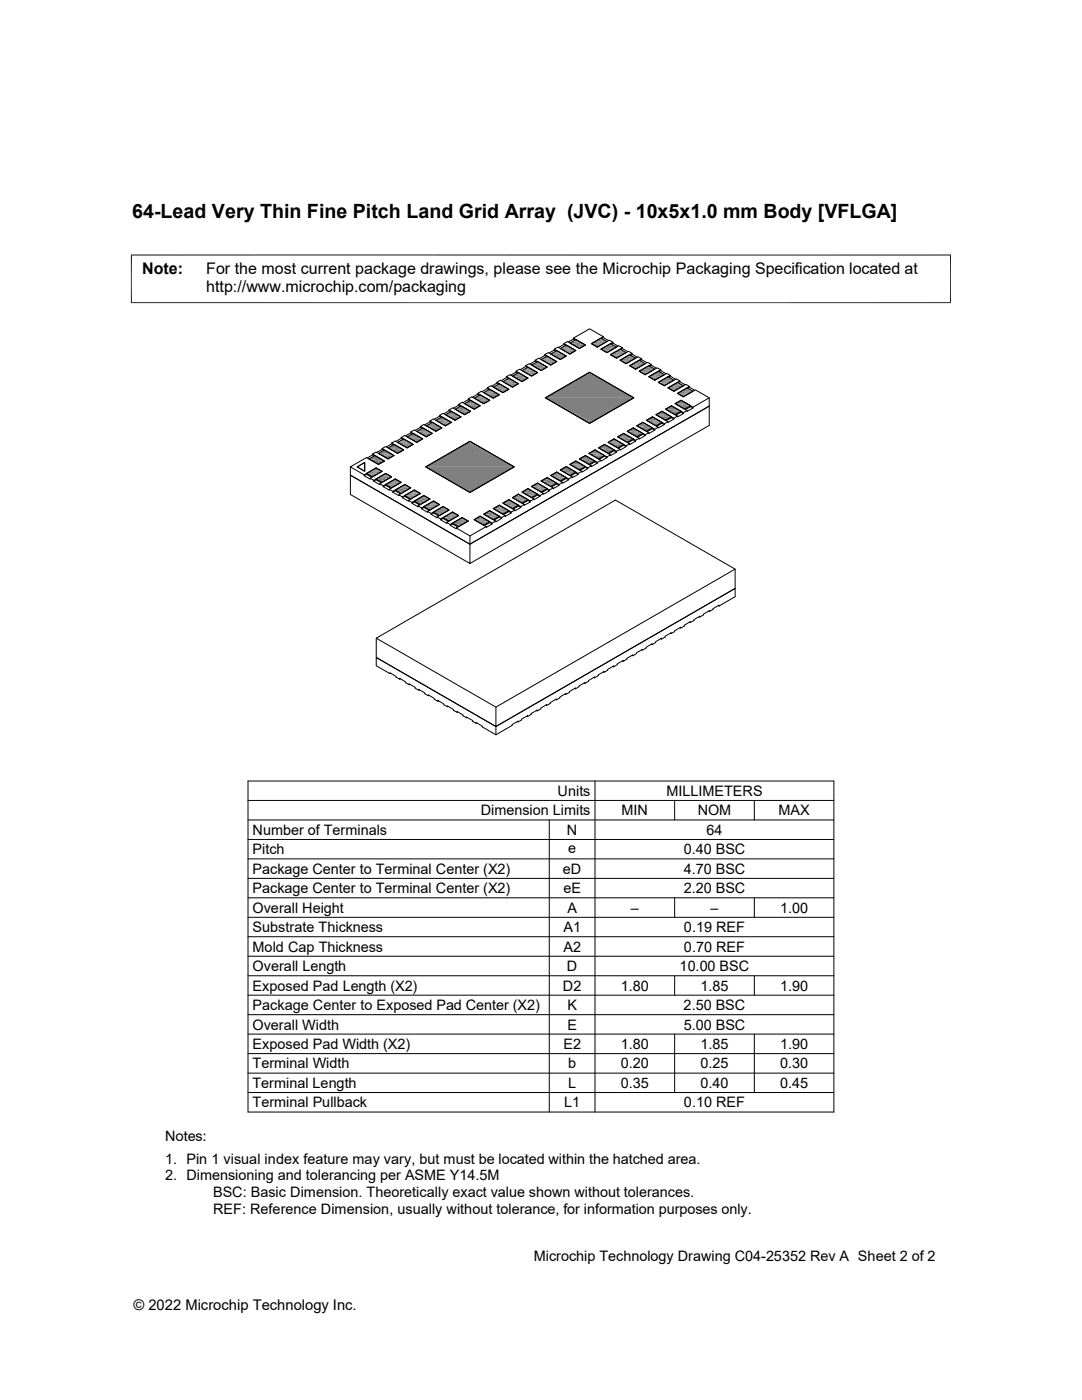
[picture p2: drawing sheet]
<svg xmlns="http://www.w3.org/2000/svg" width="216mm" height="279mm" viewBox="0 0 216 279" stroke-linecap="round" stroke-linejoin="round" font-family="sans-serif">
<g fill="#808080">
<path d="M137.5 81.2l.3-.2v.2z"/>
<path d="M136.6 81.7h.3z"/>
<path d="M136.6 81.7l.9-.5-.6 .5z"/>
<path d="M136.9 81.7l.6-.5h.3z"/>
<path d="M135.6 82.3l.3-.2v.2z"/>
<path d="M134.7 82.8h.3z"/>
<path d="M134.7 82.8l.9-.5-.6 .5z"/>
<path d="M135 82.8l.6-.5h.3z"/>
<path d="M133.7 83.4l.3-.2v.2z"/>
<path d="M132.8 83.9h.3z"/>
<path d="M132.8 83.9l.9-.5-.6 .5z"/>
<path d="M133.1 83.9l.6-.5h.3z"/>
<path d="M131.8 84.5l.3-.2v.2z"/>
<path d="M130.9 85h.3z"/>
<path d="M130.9 85l.9-.5-.6 .5z"/>
<path d="M131.2 85l.6-.5h.3z"/>
<path d="M129.9 85.6l.3-.2v.2z"/>
<path d="M129 86.1h.3z"/>
<path d="M129 86.1l.9-.5-.6 .5z"/>
<path d="M129.3 86.1l.6-.5h.3z"/>
<path d="M128 86.7l.3-.2v.2z"/>
<path d="M127.1 87.2h.3z"/>
<path d="M127.1 87.2l.9-.5-.6 .5z"/>
<path d="M127.4 87.2l.6-.5h.3z"/>
<path d="M126.1 87.8l.3-.2v.2z"/>
<path d="M125.2 88.3h.3z"/>
<path d="M125.2 88.3l.9-.5-.6 .5z"/>
<path d="M125.5 88.3l.6-.5h.3z"/>
<path d="M124.2 88.9l.2-.2v.2z"/>
<path d="M123.3 89.4h.2z"/>
<path d="M123.3 89.4l.9-.5-.7 .5z"/>
<path d="M123.5 89.4l.7-.5h.2z"/>
<path d="M122.3 90l.2-.2v.2z"/>
<path d="M121.3 90.5h.3z"/>
<path d="M121.3 90.5l1-.5-.7 .5z"/>
<path d="M121.6 90.5l.7-.5h.2z"/>
<path d="M120.3 91.1l.3-.2v.2z"/>
<path d="M119.4 91.6h.3z"/>
<path d="M119.4 91.6l.9-.5-.6 .5z"/>
<path d="M119.7 91.6l.6-.5h.3z"/>
<path d="M118.4 92.2l.3-.2v.2z"/>
<path d="M117.5 92.7h.3z"/>
<path d="M117.5 92.7l.9-.5-.6 .5z"/>
<path d="M117.8 92.7l.6-.5h.3z"/>
<path d="M116.5 93.3l.3-.2v.2z"/>
<path d="M115.6 93.8h.3z"/>
<path d="M115.6 93.8l.9-.5-.6 .5z"/>
<path d="M115.9 93.8l.6-.5h.3z"/>
<path d="M114.6 94.4l.3-.2v.2z"/>
<path d="M113.7 94.9h.3z"/>
<path d="M113.7 94.9l.9-.5-.6 .5z"/>
<path d="M114 94.9l.6-.5h.3z"/>
<path d="M112.7 95.5l.3-.2v.2z"/>
<path d="M111.8 96h.3z"/>
<path d="M111.8 96l.9-.5-.6 .5z"/>
<path d="M112.1 96l.6-.5h.3z"/>
<path d="M110.8 96.6l.3-.2v.2z"/>
<path d="M109.9 97.1h.3z"/>
<path d="M109.9 97.1l.9-.5-.6 .5z"/>
<path d="M110.2 97.1l.6-.5h.3z"/>
<path d="M108.9 97.7l.3-.2v.2z"/>
<path d="M108 98.2h.3z"/>
<path d="M108 98.2l.9-.5-.6 .5z"/>
<path d="M108.3 98.2l.6-.5h.3z"/>
<path d="M107 98.8l.3-.2v.2z"/>
<path d="M106.1 99.3h.3z"/>
<path d="M106.1 99.3l.9-.5-.6 .5z"/>
<path d="M106.4 99.3l.6-.5h.3z"/>
<path d="M105.1 99.9l.2-.2v.2z"/>
<path d="M104.2 100.4h.2z"/>
<path d="M104.2 100.4l.9-.5-.7 .5z"/>
<path d="M104.4 100.4l.7-.5h.2z"/>
<path d="M103.2 101l.2-.2v.2z"/>
<path d="M102.3 101.5h.2z"/>
<path d="M102.3 101.5l.9-.5-.7 .5z"/>
<path d="M102.5 101.5l.7-.5h.2z"/>
<path d="M101.2 102.1l.3-.2v.2z"/>
<path d="M100.4 102.6h.2z"/>
<path d="M100.4 102.6l.8-.5-.6 .5z"/>
<path d="M100.6 102.6l.6-.5h.3z"/>
<path d="M99.3 103.2l.3-.2v.2z"/>
<path d="M98.4 103.7h.3z"/>
<path d="M98.4 103.7l.9-.5-.6 .5z"/>
<path d="M98.7 103.7l.6-.5h.3z"/>
<path d="M97.4 104.3l.3-.2v.2z"/>
<path d="M96.5 104.8h.3z"/>
<path d="M96.5 104.8l.9-.5-.6 .5z"/>
<path d="M96.8 104.8l.6-.5h.3z"/>
</g>
<g fill="#c0c0c0">
<path d="M73.1 94.5l.3 .2h-.3z"/>
<path d="M74 95.2h.3z"/>
<path d="M73.1 94.7l1.2 .5h-.3z"/>
<path d="M73.1 94.7h.3l.9 .5z"/>
<path d="M75 95.6l.3 .2h-.3z"/>
<path d="M75.9 96.3h.3z"/>
<path d="M75 95.8l1.2 .5h-.3z"/>
<path d="M75 95.8h.3l.9 .5z"/>
<path d="M77 96.7l.2 .2h-.2z"/>
<path d="M77.9 97.4h.2z"/>
<path d="M77 96.9l1.1 .5h-.2z"/>
<path d="M77 96.9h.2l.9 .5z"/>
<path d="M78.9 97.8l.2 .2h-.2z"/>
<path d="M79.8 98.5h.3z"/>
<path d="M78.9 98l1.2 .5h-.3z"/>
<path d="M78.9 98h.2l1 .5z"/>
<path d="M80.8 98.9l.2 .2h-.2z"/>
<path d="M81.7 99.6h.3z"/>
<path d="M80.8 99.1l1.2 .5h-.3z"/>
<path d="M80.8 99.1h.2l1 .5z"/>
<path d="M82.7 100l.3 .2h-.3z"/>
<path d="M83.6 100.7h.3z"/>
<path d="M82.7 100.2l1.2 .5h-.3z"/>
<path d="M82.7 100.2h.3l.9 .5z"/>
<path d="M84.6 101.1l.3 .2h-.3z"/>
<path d="M85.5 101.8h.3z"/>
<path d="M84.6 101.3l1.2 .5h-.3z"/>
<path d="M84.6 101.3h.3l.9 .5z"/>
<path d="M86.5 102.2l.3 .2h-.3z"/>
<path d="M87.4 102.9h.3z"/>
<path d="M86.5 102.4l1.2 .5h-.3z"/>
<path d="M86.5 102.4h.3l.9 .5z"/>
<path d="M88.4 103.3l.3 .2h-.3z"/>
<path d="M89.3 104h.3z"/>
<path d="M88.4 103.5l1.2 .5h-.3z"/>
<path d="M88.4 103.5h.3l.9 .5z"/>
<path d="M90.3 104.4l.3 .2h-.3z"/>
<path d="M91.2 105.1h.3z"/>
<path d="M90.3 104.6l1.2 .5h-.3z"/>
<path d="M90.3 104.6h.3l.9 .5z"/>
</g>
<g fill="#808080">
<path d="M119.4 67.8l.5-.3 .5 .3z"/>
<path d="M114.2 68.2l.7-.4 .7 .4z"/>
</g>
<path d="M118.7 68h2.4" fill="none" stroke="#808080" stroke-width=".4"/>
<path d="M119.4 67.8h1l.7 .4z" fill="#808080"/>
<path d="M113.7 68.3h2.4" fill="none" stroke="#808080" stroke-width=".3"/>
<g fill="#808080">
<path d="M114.2 68.2h1.4l.5 .3z"/>
<path d="M121.3 68.9l.5-.3 .5 .3z"/>
</g>
<path d="M118 68.4h3.1" fill="none" stroke="#808080" stroke-width=".42"/>
<g fill="#808080">
<path d="M112.3 69.3l.7-.4 .7 .4z"/>
<path d="M118.5 68.9h1.4l-.7 .4z"/>
<path d="M118 68.6l1.9 .3h-1.4z"/>
</g>
<path d="M118 68.7h2.4" fill="none" stroke="#808080" stroke-width=".28"/>
<path d="M113.7 68.7h3.1" fill="none" stroke="#808080" stroke-width=".4"/>
<path d="M115.1 69.3h1l-.5 .3z" fill="#808080"/>
<path d="M120.6 69.1h2.4" fill="none" stroke="#808080" stroke-width=".42"/>
<g fill="#808080">
<path d="M121.3 68.9h1l.7 .4z"/>
<path d="M114.4 68.9l1.7 .4h-1z"/>
</g>
<path d="M114.4 69.1h2.4" fill="none" stroke="#808080" stroke-width=".42"/>
<path d="M111.8 69.4h2.4" fill="none" stroke="#808080" stroke-width=".28"/>
<g fill="#808080">
<path d="M112.3 69.3h1.4l.5 .3z"/>
<path d="M123.3 70l.4-.3 .5 .3z"/>
</g>
<path d="M119.9 69.5h3.1" fill="none" stroke="#808080" stroke-width=".4"/>
<g fill="#808080">
<path d="M110.4 70.4l.7-.4 .7 .4z"/>
<path d="M120.4 70h1.4l-.7 .4z"/>
<path d="M119.9 69.7l1.9 .3h-1.4z"/>
</g>
<path d="M119.9 69.8h2.4" fill="none" stroke="#808080" stroke-width=".28"/>
<path d="M111.8 69.8h3.1" fill="none" stroke="#808080" stroke-width=".4"/>
<path d="M113.2 70.4h1l-.5 .3z" fill="#808080"/>
<path d="M122.5 70.2h2.4" fill="none" stroke="#808080" stroke-width=".42"/>
<g fill="#808080">
<path d="M123.3 70h.9l.7 .4z"/>
<path d="M112.5 70l1.7 .4h-1z"/>
</g>
<path d="M112.5 70.2h2.4" fill="none" stroke="#808080" stroke-width=".42"/>
<path d="M109.9 70.5h2.4" fill="none" stroke="#808080" stroke-width=".28"/>
<g fill="#808080">
<path d="M110.4 70.4h1.4l.5 .3z"/>
<path d="M125.2 71.1l.4-.3 .5 .3z"/>
</g>
<path d="M121.8 70.6h3.1" fill="none" stroke="#808080" stroke-width=".4"/>
<g fill="#808080">
<path d="M108.5 71.5l.7-.4 .7 .4z"/>
<path d="M122.3 71.1h1.4l-.7 .4z"/>
<path d="M121.8 70.8l1.9 .3h-1.4z"/>
</g>
<path d="M121.8 70.9h2.4" fill="none" stroke="#808080" stroke-width=".28"/>
<path d="M109.9 70.9h3.1" fill="none" stroke="#808080" stroke-width=".4"/>
<path d="M111.3 71.5h1l-.5 .3z" fill="#808080"/>
<path d="M124.4 71.3h2.4" fill="none" stroke="#808080" stroke-width=".42"/>
<g fill="#808080">
<path d="M125.2 71.1h.9l.7 .4z"/>
<path d="M110.6 71.1l1.7 .4h-1z"/>
</g>
<path d="M110.6 71.3h2.4" fill="none" stroke="#808080" stroke-width=".42"/>
<path d="M108 71.6h2.4" fill="none" stroke="#808080" stroke-width=".28"/>
<g fill="#808080">
<path d="M108.5 71.5h1.4l.5 .3z"/>
<path d="M127.1 72.2l.5-.3 .4 .3z"/>
</g>
<path d="M123.7 71.7h3.1" fill="none" stroke="#808080" stroke-width=".4"/>
<g fill="#808080">
<path d="M106.6 72.6l.7-.4 .7 .4z"/>
<path d="M124.2 72.2h1.4l-.7 .4z"/>
<path d="M123.7 71.9l1.9 .3h-1.4z"/>
</g>
<path d="M123.7 72h2.4" fill="none" stroke="#808080" stroke-width=".28"/>
<path d="M108 72h3.1" fill="none" stroke="#808080" stroke-width=".4"/>
<path d="M109.4 72.6h1l-.5 .3z" fill="#808080"/>
<path d="M126.4 72.4h2.3" fill="none" stroke="#808080" stroke-width=".42"/>
<g fill="#808080">
<path d="M127.1 72.2h.9l.7 .4z"/>
<path d="M108.7 72.2l1.7 .4h-1z"/>
</g>
<path d="M108.7 72.4h2.4" fill="none" stroke="#808080" stroke-width=".42"/>
<path d="M106.1 72.7h2.4" fill="none" stroke="#808080" stroke-width=".28"/>
<g fill="#808080">
<path d="M106.6 72.6h1.4l.5 .3z"/>
<path d="M129 73.3l.5-.3 .4 .3z"/>
</g>
<path d="M125.6 72.8h3.1" fill="none" stroke="#808080" stroke-width=".4"/>
<g fill="#808080">
<path d="M104.6 73.7l.7-.4 .8 .4z"/>
<path d="M126.1 73.3h1.5l-.8 .4z"/>
<path d="M125.6 73l2 .3h-1.5z"/>
</g>
<path d="M125.6 73.1h2.4" fill="none" stroke="#808080" stroke-width=".28"/>
<path d="M106.1 73.1h3.1" fill="none" stroke="#808080" stroke-width=".4"/>
<path d="M107.5 73.7h1l-.5 .3z" fill="#808080"/>
<path d="M128.3 73.5h2.4" fill="none" stroke="#808080" stroke-width=".42"/>
<g fill="#808080">
<path d="M129 73.3h.9l.8 .4z"/>
<path d="M106.8 73.3l1.7 .4h-1z"/>
</g>
<path d="M106.8 73.5h2.4" fill="none" stroke="#808080" stroke-width=".42"/>
<path d="M104.2 73.8h2.4" fill="none" stroke="#808080" stroke-width=".28"/>
<g fill="#808080">
<path d="M104.6 73.7h1.5l.5 .3z"/>
<path d="M131 74.3l.4-.2 .3 .2z"/>
</g>
<path d="M127.6 73.9h3.1" fill="none" stroke="#808080" stroke-width=".4"/>
<g fill="#808080">
<path d="M117.5 74.4h.3z"/>
<path d="M102.7 74.8l.7-.4 .8 .4z"/>
<path d="M128 74.4h1.5l-.8 .4z"/>
<path d="M127.6 74.1l1.9 .3h-1.5z"/>
</g>
<path d="M127.6 74.2h2.3" fill="none" stroke="#808080" stroke-width=".28"/>
<path d="M104.2 74.2h3.1" fill="none" stroke="#808080" stroke-width=".4"/>
<g fill="#808080">
<path d="M105.6 74.8h1l-.5 .3z"/>
<path d="M130.2 74.8l.8-.5 1.6 .5z"/>
<path d="M131 74.3h.7l.9 .5z"/>
<path d="M104.9 74.4l1.7 .4h-1z"/>
</g>
<path d="M104.9 74.6h2.4" fill="none" stroke="#808080" stroke-width=".42"/>
<path d="M102.3 74.9h2.3" fill="none" stroke="#808080" stroke-width=".28"/>
<g fill="#808080">
<path d="M102.7 74.8h1.5l.4 .3z"/>
<path d="M132.8 75.5l.5-.3 .5 .3z"/>
</g>
<path d="M129.5 75h3.1" fill="none" stroke="#808080" stroke-width=".4"/>
<g fill="#808080">
<path d="M100.8 75.9l.7-.4 .8 .4z"/>
<path d="M129.9 75.5h1.5l-.7 .4z"/>
<path d="M129.5 75.2l1.9 .3h-1.5z"/>
</g>
<path d="M129.5 75.3h2.3" fill="none" stroke="#808080" stroke-width=".28"/>
<path d="M102.3 75.3h3" fill="none" stroke="#808080" stroke-width=".4"/>
<path d="M103.7 75.9h.9l-.4 .3z" fill="#808080"/>
<path d="M132.1 75.7h2.4" fill="none" stroke="#808080" stroke-width=".42"/>
<g fill="#808080">
<path d="M132.8 75.5h1l.7 .4z"/>
<path d="M103 75.5l1.6 .4h-.9z"/>
</g>
<path d="M103 75.7h2.3" fill="none" stroke="#808080" stroke-width=".42"/>
<path d="M100.4 76h2.3" fill="none" stroke="#808080" stroke-width=".28"/>
<g fill="#808080">
<path d="M100.8 75.9h1.5l.4 .3z"/>
<path d="M134.7 76.6l.5-.3 .5 .3z"/>
</g>
<path d="M131.4 76.1h3.1" fill="none" stroke="#808080" stroke-width=".42"/>
<g fill="#808080">
<path d="M98.9 77l.7-.4 .8 .4z"/>
<path d="M131.8 76.6h1.5l-.7 .4z"/>
<path d="M131.4 76.3l1.9 .3h-1.5z"/>
</g>
<path d="M131.4 76.4h2.4" fill="none" stroke="#808080" stroke-width=".28"/>
<path d="M100.4 76.4h3" fill="none" stroke="#808080" stroke-width=".42"/>
<path d="M101.8 77h.9l-.4 .3z" fill="#808080"/>
<path d="M134 76.8h2.4" fill="none" stroke="#808080" stroke-width=".4"/>
<g fill="#808080">
<path d="M134.7 76.6h1l.7 .4z"/>
<path d="M101 76.6l1.7 .4h-.9z"/>
</g>
<path d="M101 76.8h2.4" fill="none" stroke="#808080" stroke-width=".4"/>
<path d="M98.4 77.1h2.4" fill="none" stroke="#808080" stroke-width=".28"/>
<g fill="#808080">
<path d="M98.9 77h1.5l.4 .3z"/>
<path d="M136.6 77.7l.5-.3 .5 .3z"/>
</g>
<path d="M133.3 77.2h3.1" fill="none" stroke="#808080" stroke-width=".42"/>
<g fill="#808080">
<path d="M97 78.1l.7-.4 .7 .4z"/>
<path d="M133.8 77.7h1.4l-.7 .4z"/>
<path d="M133.3 77.4l1.9 .3h-1.4z"/>
</g>
<path d="M133.3 77.5h2.4" fill="none" stroke="#808080" stroke-width=".28"/>
<path d="M98.4 77.5h3.1" fill="none" stroke="#808080" stroke-width=".42"/>
<path d="M99.9 78.1h.9l-.4 .3z" fill="#808080"/>
<path d="M135.9 77.9h2.4" fill="none" stroke="#808080" stroke-width=".4"/>
<g fill="#808080">
<path d="M136.6 77.7h1l.7 .4z"/>
<path d="M99.1 77.7l1.7 .4h-.9z"/>
</g>
<path d="M99.1 77.9h2.4" fill="none" stroke="#808080" stroke-width=".4"/>
<path d="M96.5 78.2h2.4" fill="none" stroke="#808080" stroke-width=".28"/>
<path d="M97 78.1h1.4l.5 .3z" fill="#808080"/>
<path d="M135.2 78.3h3.1" fill="none" stroke="#808080" stroke-width=".42"/>
<g fill="#808080">
<path d="M95.1 79.2l.7-.4 .7 .4z"/>
<path d="M135.7 78.8h1.4l-.7 .4z"/>
<path d="M135.2 78.5l1.9 .3h-1.4z"/>
</g>
<path d="M135.2 78.6h2.4" fill="none" stroke="#808080" stroke-width=".28"/>
<path d="M96.5 78.6h3.1" fill="none" stroke="#808080" stroke-width=".42"/>
<g fill="#808080">
<path d="M98.3 79.4h.3z"/>
<path d="M108.8 79.4l8.7-5 9 5z"/>
<path d="M117.5 74.4h.3l8.7 5z"/>
<path d="M97.2 78.8l1.4 .6z"/>
<path d="M97.2 78.8h2.4l-1 .6z"/>
</g>
<path d="M94.6 79.3h2.4" fill="none" stroke="#808080" stroke-width=".28"/>
<g fill="#808080">
<path d="M95.1 79.2h1.4l.5 .3z"/>
<path d="M92.7 80.6l1.2-.7 1.2 .7z"/>
<path d="M95.3 79.9h2.4l-1.2 .7z"/>
<path d="M134.7 80.6l1.2-.7 1.2 .7z"/>
</g>
<path d="M94.6 79.7h3.1" fill="none" stroke="#808080" stroke-width=".42"/>
<g fill="#808080">
<path d="M90.8 81.7l1.2-.7 1.2 .7z"/>
<path d="M93.4 81h2.4l-1.2 .7z"/>
<path d="M132.8 81.7l1.2-.7 1.2 .7z"/>
<path d="M135.4 81h2.4l-1.2 .7z"/>
</g>
<path d="M92.7 80.8h3.1M134.7 80.8h3.1" fill="none" stroke="#808080" stroke-width=".42"/>
<g fill="#808080">
<path d="M88.9 82.8l1.2-.7 1.2 .7z"/>
<path d="M91.5 82.1h2.4l-1.2 .7z"/>
<path d="M130.9 82.8l1.2-.7 1.2 .7z"/>
<path d="M133.5 82.1h2.4l-1.2 .7z"/>
</g>
<path d="M90.8 81.9h3.1M132.8 81.9h3.1" fill="none" stroke="#808080" stroke-width=".42"/>
<g fill="#808080">
<path d="M87 83.9l1.2-.7 1.2 .7z"/>
<path d="M89.6 83.2h2.4l-1.2 .7z"/>
<path d="M129 83.9l1.2-.7 1.2 .7z"/>
<path d="M131.6 83.2h2.4l-1.2 .7z"/>
</g>
<path d="M88.9 83h3.1M130.9 83h3.1" fill="none" stroke="#808080" stroke-width=".42"/>
<g fill="#808080">
<path d="M85.9 84.5l.4-.2 .3 .2z"/>
<path d="M117.3 84.3h.7l-.4 .2z"/>
<path d="M127.9 84.5l.4-.2 .3 .2z"/>
</g>
<path d="M129 84.1h3.1" fill="none" stroke="#808080" stroke-width=".4"/>
<g fill="#808080">
<path d="M108.8 79.4l9.2 4.9h-.7z"/>
<path d="M108.8 79.4h17.7l-8.5 4.9z"/>
</g>
<path d="M87 84.1h3.1" fill="none" stroke="#808080" stroke-width=".4"/>
<g fill="#808080">
<path d="M88.1 84.5h1.6l-.8 .5z"/>
<path d="M130 84.5h1.7l-.8 .5z"/>
</g>
<path d="M87.7 84.4h2.4M129.7 84.4h2.4" fill="none" stroke="#808080" stroke-width=".21"/>
<g fill="#808080">
<path d="M127.1 85l.8-.5 1.6 .5z"/>
<path d="M127.9 84.5h.7l.9 .5z"/>
<path d="M85.1 85l.8-.5 1.6 .5z"/>
<path d="M85.9 84.5h.7l.9 .5z"/>
<path d="M83.2 86.1l1.1-.7 1.2 .7z"/>
<path d="M85.8 85.4h2.4l-1.2 .7z"/>
<path d="M125.2 86.1l1.2-.7 1.2 .7z"/>
<path d="M127.8 85.4h2.4l-1.2 .7z"/>
</g>
<path d="M85.1 85.2h3.1M127.1 85.2h3.1" fill="none" stroke="#808080" stroke-width=".4"/>
<g fill="#808080">
<path d="M81.2 87.2l1.2-.7 1.2 .7z"/>
<path d="M83.9 86.5h2.4l-1.2 .7z"/>
<path d="M123.3 87.2l1.1-.7 1.2 .7z"/>
<path d="M125.9 86.5h2.4l-1.2 .7z"/>
</g>
<path d="M83.2 86.3h3.1M125.2 86.3h3.1" fill="none" stroke="#808080" stroke-width=".4"/>
<g fill="#808080">
<path d="M79.7 88.1l.8-.5 .9 .5z"/>
<path d="M121.7 88.1l.8-.5 .9 .5z"/>
</g>
<path d="M81.2 87.4h3.1M123.3 87.4h3.1" fill="none" stroke="#808080" stroke-width=".4"/>
<g fill="#808080">
<path d="M82.8 88.1h.7l-.3 .2z"/>
<path d="M93.4 88.3l.4-.2 .3 .2z"/>
<path d="M124.8 88.1h.7l-.3 .2z"/>
<path d="M124 87.6l1.5 .5h-.7z"/>
<path d="M124 87.6h2.4l-.9 .5z"/>
<path d="M82 87.6l1.5 .5h-.7z"/>
<path d="M82 87.6h2.3l-.8 .5z"/>
</g>
<path d="M79.3 88.2h2.4M121.3 88.2h2.4" fill="none" stroke="#808080" stroke-width=".21"/>
<g fill="#808080">
<path d="M77.4 89.4l1.2-.7 1.2 .7z"/>
<path d="M80.1 88.7h2.3l-1.2 .7z"/>
<path d="M119.4 89.4l1.2-.7 1.2 .7z"/>
<path d="M122.1 88.7h2.3l-1.1 .7z"/>
</g>
<path d="M79.3 88.5h3.1M121.3 88.5h3.1" fill="none" stroke="#808080" stroke-width=".4"/>
<g fill="#808080">
<path d="M75.5 90.5l1.2-.7 1.2 .7z"/>
<path d="M78.1 89.8h2.4l-1.2 .7z"/>
<path d="M117.5 90.5l1.2-.7 1.2 .7z"/>
<path d="M120.1 89.8h2.4l-1.2 .7z"/>
</g>
<path d="M77.4 89.6h3.1M119.4 89.6h3.1" fill="none" stroke="#808080" stroke-width=".4"/>
<g fill="#808080">
<path d="M73.6 91.6l1.2-.7 1.2 .7z"/>
<path d="M76.2 90.9h2.4l-1.2 .7z"/>
<path d="M115.6 91.6l1.2-.7 1.2 .7z"/>
<path d="M118.2 90.9h2.4l-1.2 .7z"/>
</g>
<path d="M75.5 90.7h3.1M117.5 90.7h3.1" fill="none" stroke="#808080" stroke-width=".42"/>
<g fill="#808080">
<path d="M74.3 92h2.4l-1.2 .7z"/>
<path d="M113.7 92.7l1.2-.7 1.2 .7z"/>
<path d="M116.3 92h2.4l-1.2 .7z"/>
</g>
<path d="M73.6 91.8h3.1M115.6 91.8h3.1" fill="none" stroke="#808080" stroke-width=".42"/>
<path d="M112.9 93.2h.2z" fill="#808080"/>
<path d="M113.7 92.9h3.1" fill="none" stroke="#808080" stroke-width=".42"/>
<g fill="#808080">
<path d="M84.9 93.2l8.5-4.9 9.2 4.9z"/>
<path d="M93.4 88.3h.7l8.5 4.9z"/>
<path d="M74.3 93.8l.7-.4 .8 .4z"/>
<path d="M114.9 93.4h1.4l-.7 .4z"/>
<path d="M114.4 93.1l1.9 .3h-1.4z"/>
</g>
<path d="M114.4 93.2h2.4" fill="none" stroke="#808080" stroke-width=".28"/>
<g fill="#808080">
<path d="M111.8 93.8l1.1-.6 1.3 .6z"/>
<path d="M112.9 93.2l1.3 .6z"/>
</g>
<path d="M73.9 93.9h2.3" fill="none" stroke="#808080" stroke-width=".28"/>
<g fill="#808080">
<path d="M74.3 93.8h1.5l.4 .3z"/>
<path d="M110.6 94.5l.5-.3 .4 .3z"/>
</g>
<path d="M111.8 94h3.1" fill="none" stroke="#808080" stroke-width=".42"/>
<g fill="#808080">
<path d="M76.2 94.9l.8-.4 .7 .4z"/>
<path d="M113 94.5h1.4l-.7 .4z"/>
<path d="M112.5 94.2l1.9 .3h-1.4z"/>
</g>
<path d="M112.5 94.4h2.4" fill="none" stroke="#808080" stroke-width=".28"/>
<path d="M73.1 94.3h3.1" fill="none" stroke="#808080" stroke-width=".42"/>
<path d="M73.9 94.9h.9l-.5 .3z" fill="#808080"/>
<path d="M109.9 94.7h2.4" fill="none" stroke="#808080" stroke-width=".4"/>
<g fill="#808080">
<path d="M110.6 94.5h.9l.8 .4z"/>
<path d="M73.1 94.5l1.7 .4h-.9z"/>
</g>
<path d="M73.1 94.7h2.4" fill="none" stroke="#808080" stroke-width=".4"/>
<path d="M75.8 95h2.3" fill="none" stroke="#808080" stroke-width=".28"/>
<g fill="#808080">
<path d="M76.2 94.9h1.5l.4 .3z"/>
<path d="M108.7 95.6l.5-.3 .4 .3z"/>
</g>
<path d="M109.9 95.1h3.1" fill="none" stroke="#808080" stroke-width=".42"/>
<g fill="#808080">
<path d="M78.1 96l.8-.4 .7 .4z"/>
<path d="M111.1 95.6h1.4l-.7 .4z"/>
<path d="M110.6 95.3l1.9 .3h-1.4z"/>
</g>
<path d="M110.6 95.5h2.4" fill="none" stroke="#808080" stroke-width=".28"/>
<path d="M75 95.4h3.1" fill="none" stroke="#808080" stroke-width=".42"/>
<path d="M75.8 96h.9l-.5 .3z" fill="#808080"/>
<path d="M108 95.8h2.4" fill="none" stroke="#808080" stroke-width=".4"/>
<g fill="#808080">
<path d="M108.7 95.6h.9l.8 .4z"/>
<path d="M75 95.6l1.7 .4h-.9z"/>
</g>
<path d="M75 95.8h2.4" fill="none" stroke="#808080" stroke-width=".4"/>
<path d="M77.7 96.1h2.4" fill="none" stroke="#808080" stroke-width=".28"/>
<g fill="#808080">
<path d="M78.1 96h1.5l.5 .3z"/>
<path d="M106.8 96.7l.5-.3 .4 .3z"/>
</g>
<path d="M108 96.2h3.1" fill="none" stroke="#808080" stroke-width=".42"/>
<g fill="#808080">
<path d="M80.1 97.1l.7-.4 .7 .4z"/>
<path d="M109.2 96.7h1.4l-.7 .4z"/>
<path d="M108.7 96.4l1.9 .3h-1.4z"/>
</g>
<path d="M108.7 96.6h2.4" fill="none" stroke="#808080" stroke-width=".28"/>
<path d="M77 96.5h3.1" fill="none" stroke="#808080" stroke-width=".42"/>
<path d="M77.7 97.1h.9l-.5 .3z" fill="#808080"/>
<path d="M106.1 96.9h2.4" fill="none" stroke="#808080" stroke-width=".4"/>
<g fill="#808080">
<path d="M106.8 96.7h.9l.8 .4z"/>
<path d="M77 96.7l1.6 .4h-.9z"/>
</g>
<path d="M77 96.9h2.3" fill="none" stroke="#808080" stroke-width=".4"/>
<path d="M79.6 97.2h2.4" fill="none" stroke="#808080" stroke-width=".28"/>
<g fill="#808080">
<path d="M80.1 97.1h1.4l.5 .3z"/>
<path d="M104.9 97.8l.4-.3 .5 .3z"/>
</g>
<path d="M106.1 97.3h3.1" fill="none" stroke="#808080" stroke-width=".42"/>
<g fill="#808080">
<path d="M82 98.2l.7-.4 .7 .4z"/>
<path d="M107.3 97.8h1.4l-.7 .4z"/>
<path d="M106.8 97.5l1.9 .3h-1.4z"/>
</g>
<path d="M106.8 97.7h2.4" fill="none" stroke="#808080" stroke-width=".28"/>
<path d="M78.9 97.6h3.1" fill="none" stroke="#808080" stroke-width=".42"/>
<path d="M93.7 98.2h.2z" fill="#808080"/>
<path d="M104.2 98h2.4" fill="none" stroke="#808080" stroke-width=".42"/>
<g fill="#808080">
<path d="M104.9 97.8h.9l.8 .4z"/>
<path d="M84.9 93.2l9 5h-.2z"/>
<path d="M84.9 93.2h17.7l-8.7 5z"/>
<path d="M79.7 98.3h.7l-.3 .2z"/>
<path d="M78.9 97.8l1.5 .5h-.7z"/>
<path d="M78.9 97.8h2.3l-.8 .5z"/>
</g>
<path d="M81.5 98.4h2.4" fill="none" stroke="#808080" stroke-width=".28"/>
<g fill="#808080">
<path d="M82 98.2h1.4l.5 .3z"/>
<path d="M103 98.9l.4-.3 .5 .3z"/>
</g>
<path d="M104.2 98.4h3.1" fill="none" stroke="#808080" stroke-width=".4"/>
<g fill="#808080">
<path d="M83.9 99.3l.7-.4 .7 .4z"/>
<path d="M105.3 98.9h1.5l-.7 .4z"/>
<path d="M104.9 98.6l1.9 .3h-1.5z"/>
</g>
<path d="M104.9 98.8h2.4" fill="none" stroke="#808080" stroke-width=".28"/>
<path d="M80.8 98.7h3.1" fill="none" stroke="#808080" stroke-width=".4"/>
<path d="M81.5 99.3h.9l-.4 .3z" fill="#808080"/>
<path d="M102.3 99.1h2.3" fill="none" stroke="#808080" stroke-width=".42"/>
<g fill="#808080">
<path d="M103 98.9h.9l.7 .4z"/>
<path d="M80.8 98.9l1.6 .4h-.9z"/>
</g>
<path d="M80.8 99.1h2.4" fill="none" stroke="#808080" stroke-width=".42"/>
<path d="M83.4 99.5h2.4" fill="none" stroke="#808080" stroke-width=".28"/>
<g fill="#808080">
<path d="M83.9 99.3h1.4l.5 .3z"/>
<path d="M101 100l.5-.3 .5 .3z"/>
</g>
<path d="M102.3 99.5h3" fill="none" stroke="#808080" stroke-width=".4"/>
<g fill="#808080">
<path d="M85.8 100.4l.7-.4 .7 .4z"/>
<path d="M103.4 100h1.5l-.7 .4z"/>
<path d="M103 99.7l1.9 .3h-1.5z"/>
</g>
<path d="M103 99.9h2.3" fill="none" stroke="#808080" stroke-width=".28"/>
<path d="M82.7 99.8h3.1" fill="none" stroke="#808080" stroke-width=".4"/>
<path d="M83.4 100.4h.9l-.4 .3z" fill="#808080"/>
<path d="M100.4 100.2h2.3" fill="none" stroke="#808080" stroke-width=".42"/>
<g fill="#808080">
<path d="M101 100h1l.7 .4z"/>
<path d="M82.7 100l1.6 .4h-.9z"/>
</g>
<path d="M82.7 100.2h2.4" fill="none" stroke="#808080" stroke-width=".42"/>
<path d="M85.3 100.6h2.4" fill="none" stroke="#808080" stroke-width=".28"/>
<g fill="#808080">
<path d="M85.8 100.4h1.4l.5 .3z"/>
<path d="M99.1 101.1l.5-.3 .5 .3z"/>
</g>
<path d="M100.4 100.6h3" fill="none" stroke="#808080" stroke-width=".4"/>
<g fill="#808080">
<path d="M87.7 101.5l.7-.4 .7 .4z"/>
<path d="M101.5 101.1h1.5l-.7 .4z"/>
<path d="M101 100.8l2 .3h-1.5z"/>
</g>
<path d="M101 101h2.4" fill="none" stroke="#808080" stroke-width=".28"/>
<path d="M84.6 100.9h3.1" fill="none" stroke="#808080" stroke-width=".4"/>
<path d="M85.3 101.5h1l-.5 .3z" fill="#808080"/>
<path d="M98.4 101.3h2.4" fill="none" stroke="#808080" stroke-width=".42"/>
<g fill="#808080">
<path d="M99.1 101.1h1l.7 .4z"/>
<path d="M84.6 101.1l1.7 .4h-1z"/>
</g>
<path d="M84.6 101.3h2.4" fill="none" stroke="#808080" stroke-width=".42"/>
<path d="M87.2 101.7h2.4" fill="none" stroke="#808080" stroke-width=".28"/>
<g fill="#808080">
<path d="M87.7 101.5h1.4l.5 .3z"/>
<path d="M97.2 102.2l.5-.3 .5 .3z"/>
</g>
<path d="M98.4 101.7h3.1" fill="none" stroke="#808080" stroke-width=".4"/>
<g fill="#808080">
<path d="M89.6 102.6l.7-.4 .7 .4z"/>
<path d="M99.6 102.2h1.4l-.6 .4z"/>
<path d="M99.1 101.9l1.9 .3h-1.4z"/>
</g>
<path d="M99.1 102.1h2.4" fill="none" stroke="#808080" stroke-width=".28"/>
<path d="M86.5 102h3.1" fill="none" stroke="#808080" stroke-width=".4"/>
<path d="M87.2 102.6h1l-.5 .3z" fill="#808080"/>
<path d="M96.5 102.4h2.4" fill="none" stroke="#808080" stroke-width=".42"/>
<g fill="#808080">
<path d="M97.2 102.2h1l.7 .4z"/>
<path d="M86.5 102.2l1.7 .4h-1z"/>
</g>
<path d="M86.5 102.4h2.4" fill="none" stroke="#808080" stroke-width=".42"/>
<path d="M89.1 102.8h2.4" fill="none" stroke="#808080" stroke-width=".28"/>
<g fill="#808080">
<path d="M89.6 102.6h1.4l.5 .3z"/>
<path d="M95.3 103.3l.5-.3 .5 .3z"/>
</g>
<path d="M96.5 102.8h3.1" fill="none" stroke="#808080" stroke-width=".4"/>
<g fill="#808080">
<path d="M91.5 103.7l.7-.4 .7 .4z"/>
<path d="M97.7 103.3h1.4l-.7 .4z"/>
<path d="M97.2 103l1.9 .3h-1.4z"/>
</g>
<path d="M97.2 103.2h2.4" fill="none" stroke="#808080" stroke-width=".28"/>
<path d="M88.4 103.1h3.1" fill="none" stroke="#808080" stroke-width=".4"/>
<path d="M89.1 103.7h1l-.5 .3z" fill="#808080"/>
<path d="M94.6 103.5h2.4" fill="none" stroke="#808080" stroke-width=".42"/>
<g fill="#808080">
<path d="M95.3 103.3h1l.7 .4z"/>
<path d="M88.4 103.3l1.7 .4h-1z"/>
</g>
<path d="M88.4 103.5h2.4" fill="none" stroke="#808080" stroke-width=".42"/>
<path d="M91 103.9h2.4" fill="none" stroke="#808080" stroke-width=".28"/>
<path d="M91.5 103.7h1.4l.5 .3z" fill="#808080"/>
<path d="M94.6 103.9h3.1" fill="none" stroke="#808080" stroke-width=".4"/>
<g fill="#808080">
<path d="M95.8 104.4h1.4l-.7 .4z"/>
<path d="M95.3 104.1l1.9 .3h-1.4z"/>
</g>
<path d="M95.3 104.3h2.4" fill="none" stroke="#808080" stroke-width=".28"/>
<path d="M90.3 104.2h3.1" fill="none" stroke="#808080" stroke-width=".4"/>
<g fill="#808080">
<path d="M91 104.8h1l-.5 .3z"/>
<path d="M90.3 104.4l1.7 .4h-1z"/>
</g>
<path d="M90.3 104.6h2.4" fill="none" stroke="#808080" stroke-width=".42"/>
<g fill="none" stroke="#000" stroke-width=".2">
<path d="M26.1 50.9h163.7M26.2 50.8v9.7M189.7 50.8v9.7M26.1 60.4h163.7M93.4 79.6v.2M93.7 80l-.3-.2-1 .6M94.6 79.5l1.2-.7 1.9 1.1-1.2 .7zM95.3 78.5v.2M95.7 78.9l-.4-.2-1 .6M96.5 78.4l1.2-.7 1.9 1.1-1.2 .7zM97.2 77.4v.2M97.6 77.8l-.4-.2-1 .6"/>
<path d="M98.4 77.3l1.2-.7 1.9 1.1-1.1 .7zM99.1 76.3v.2M99.5 76.6l-.4-.1-1 .6M100.4 76.2l1.1-.7 1.9 1.1-1.1 .7zM101 75.2v.2M101.4 75.5l-.4-.1-1 .6M102.3 75.1l1.1-.7 1.9 1.1-1.1 .7zM103 74.1v.2M103.3 74.4l-.3-.1-1.1 .6M104.2 74l1.1-.7 2 1.1-1.2 .7zM104.9 73v.2M105.2 73.3l-.3-.1-1.1 .6"/>
<path d="M106.1 72.9l1.2-.7 1.9 1.1-1.2 .7zM106.8 71.9v.2M107.1 72.2l-.3-.1-1.1 .6M108 71.8l1.2-.7 1.9 1.1-1.2 .7zM108.7 70.8v.2M108.8 79.4l8.8-5.1 8.9 5.1-8.9 5.1zM109 71.1l-.3-.1-1 .6M109.9 70.7l1.2-.7 1.9 1.1-1.2 .7zM110.6 69.7v.2M110.9 70l-.3-.1-1 .6M111.8 69.6l1.2-.7 1.9 1.1-1.2 .7zM112.5 68.6v.1"/>
<path d="M112.8 68.9l-.3-.2-1 .6M113.7 68.5l1.2-.7 1.9 1.1-1.2 .7zM114.4 67.5v.1M114.8 67.8l-.4-.2-1 .6M118 68.6l1.9-1.1 1.2 .7-1.9 1.1zM119.2 69.3l2.4-1.4 .7 .4-2.4 1.4 1.2 .7M119.2 69.3l-1.2-.7 2.4-1.4-2.8-1.6-3.2 1.9 2.4 1.4-1.2 .7-2.4-1.4-.7 .4 2.4 1.4-1.2 .7-2.4-1.4-.7 .4 2.4 1.4-1.2 .7-2.4-1.4-.7 .4 2.4 1.4-1.2 .7-2.4-1.4-.7 .4 2.4 1.4-1.2 .7-2.4-1.4-.7 .4 2.4 1.4-1.2 .7-2.4-1.4-.7 .4 2.3 1.4-1.1 .7-2.4-1.4-.8 .4 2.4 1.4-1.1 .7-2.4-1.4-.8 .4 2.4 1.4-1.1 .7-2.4-1.4-.8 .4 2.4 1.4-1.2 .7-2.3-1.4-.8 .4 2.4 1.4-1.2 .7-2.4-1.4-.7 .4 2.4 1.4-1.2 .7-2.4-1.4-.7 .4 2.4 1.4-1.2 .7-2.4-1.4-.7 .4 2.4 1.4-1.2 .7-2.4-1.4-.7 .4 2.4 1.4-1.2 .7-2.4-1.4-.7 .4 2.4 1.4-1.2 .7-2.4-1.4-.7 .4 2.4 1.4-1.2 .7-2.4-1.4-.7 .4 2.3 1.4-1.1 .7-2.4-1.4-.7 .4 2.3 1.4-1.2 .7-2.3-1.4-.8 .4 2.4 1.4-1.2 .7-2.3-1.4-.8 .4 2.4 1.4-1.2 .7-2.4-1.4-.7 .4 2.4 1.4-1.2 .7-2.4-1.4-3.2 1.9 2.8 1.6 2.3-1.4M119.9 69.7l1.9-1.1 1.2 .7-1.9 1.1zM120.1 67.6l.3-.2 1 .6M120.4 67.2v.2M121.1 70.4l2.4-1.4 .7 .4-2.4 1.4 1.2 .7M121.8 70.8l1.9-1.1 1.2 .7-1.9 1.1z"/>
<path d="M122 68.7l.3-.2 1 .6M122.3 68.3v.2M123 71.5l2.4-1.4 .7 .4-2.4 1.4 1.2 .7M123.7 71.9l1.9-1.1 1.2 .7-1.9 1.1zM123.9 69.8l.3-.2 1.1 .6M124.2 69.4v.2M124.9 72.6l2.4-1.4 .7 .4-2.4 1.4 1.2 .7M125.6 73l2-1.1 1.1 .7-1.9 1.1zM125.8 70.9l.3-.2 1.1 .6M126.1 70.5v.2M126.8 73.7l2.4-1.4 .7 .4-2.3 1.4 1.1 .7M127.6 74.1l1.9-1.1 1.2 .7-2 1.1z"/>
<path d="M127.7 72l.3-.2 1.1 .6M128 71.6v.2M128.7 74.8l2.4-1.4 .7 .4-2.3 1.4 1.2 .7M129.5 75.2l1.9-1.1 1.2 .7-1.9 1.1zM129.6 73.1l.3-.2 1.1 .6M129.9 72.7v.2M130.7 75.9l2.3-1.4 .8 .4-2.4 1.4 1.2 .7M131.4 76.3l1.9-1.1 1.2 .7-1.9 1.1zM131.5 74.2l.3-.2 1.1 .6M131.8 73.8v.2M132.6 77l2.3-1.4 .8 .4-2.4 1.4 1.2 .7M133.3 77.4l1.9-1.1 1.2 .7-1.9 1.1z"/>
<path d="M133.4 75.3l.4-.2 1 .6M133.8 74.9v.2M134.5 78.1l2.4-1.4 .7 .4-2.4 1.4 1.2 .7M135.2 78.5l1.9-1.1 1.2 .7-1.9 1.1zM135.3 76.4l.4-.2 1 .6M135.7 76v.2M135.9 79.9l1.9 1.1v.2M135.9 79.9l-1.2 .7 1.9 1.1 1.2-.7M135.9 79.9l-1.2 .7 2.4 1.3-.7 .5-2.4-1.4M136.4 79.2l2.4-1.4 2.7 1.6-3.2 1.9-2.4-1.4M137.2 77.5l.4-.2 1 .6M137.6 77.1v.2"/>
<path d="M141.5 79.4v5.5l-47.7 27.6M69.9 93.2v1.6l23.9 13.8-23.9-13.8v3.9l23.9 13.8v-3.9l47.7-27.6-47.7 27.6v-1.6M71.3 93.2l1.5-.9v1.7zM72.7 94.9l1.2 .7v-.2M73.1 94.7l-.4 .2v-.1M73.1 94.7l1.1 .6M73.6 91.6l1.2-.7 1.9 1.1-1.2 .7zM74.3 90.6v.2M74.6 96l1.2 .7v-.2M74.7 91l-.4-.2-1 .6M75 95.8l-.4 .2v-.1M75 93.4l-1.9 1.1v.2"/>
<path d="M75 93.4l1.2 .7-1.9 1.1-1.2-.7M75 95.8l1.1 .6M75 93.4l1.2 .7-2.3 1.3 .7 .5 2.4-1.4M75.5 90.5l1.2-.7 1.9 1.1-1.2 .7zM76.2 89.5v.2M76.5 97.1l1.2 .7v-.2M76.6 89.9l-.4-.2-1 .6M77 96.9l-.5 .2v-.1M77 96.9l1 .6M77 94.5l-2 1.1v.2M77 94.5l1.1 .7-1.9 1.1-1.2-.7M77 94.5l1.1 .7-2.3 1.3 .7 .5 2.4-1.4"/>
<path d="M77.4 89.4l1.2-.7 1.9 1.1-1.2 .7zM78.1 88.4v.2M78.4 98.2l1.2 .7v-.1M78.5 88.8l-.4-.2-1 .6M78.9 98l-.5 .2v-.1M78.9 95.6l-1.9 1.1v.2M78.9 95.6l1.2 .7-2 1.1-1.1-.7M78.9 98l1 .6M78.9 95.6l1.2 .7-2.4 1.3 .7 .5 2.4-1.4M79.3 88.3l1.2-.7 1.9 1.1-1.2 .7zM80.1 87.3v.2M80.3 99.3l1.2 .7v-.1"/>
<path d="M80.4 87.7l-.3-.2-1.1 .6M80.8 99.1l-.5 .2v-.1M80.8 99.1l1 .6M80.8 96.7l-1.9 1.1v.2M80.8 96.7l1.2 .7-1.9 1.1-1.2-.7M80.8 96.7l1.2 .7-2.4 1.4 .7 .4 2.4-1.4M81.2 87.2l1.2-.7 1.9 1.1-1.1 .7zM82 86.2v.2M82.3 86.6l-.3-.2-1.1 .6M82.7 97.8l-1.9 1.1v.2M82.7 97.8l1.2 .7-1.9 1.1-1.2-.7M82.7 97.8l1.2 .7-2.4 1.4 .7 .4 2.4-1.4"/>
<path d="M83.2 86.1l1.1-.7 2 1.1-1.2 .7zM83.9 85.1v.2M84.2 85.5l-.3-.2-1.1 .6M84.6 98.9l-1.9 1.1v.2M84.6 98.9l1.2 .7-1.9 1.1-1.2-.7M84.6 98.9l1.2 .7-2.4 1.4 .7 .4 2.4-1.4M84.9 93.2l8.9-5.1 8.8 5.1-8.8 5.1zM85.1 85l1.2-.7 1.9 1.1-1.2 .7zM85.8 84v.2M86.1 84.4l-.3-.2-1.1 .6M86.5 100l-1.9 1.1v.2M86.5 100l1.2 .7-1.9 1.1-1.2-.7"/>
<path d="M86.5 100l1.2 .7-2.4 1.4 .7 .4 2.4-1.4M87 83.9l1.2-.7 1.9 1.1-1.2 .7zM87.7 82.9v.2M88 83.3l-.3-.2-1.1 .6M88.9 82.8l1.2-.7 1.9 1.1-1.2 .7zM89.6 81.8v.2M89.9 82.2l-.3-.2-1 .6M90.8 81.7l1.2-.7 1.9 1.1-1.2 .7zM91.5 80.7v.2M91.8 81.1l-.3-.2-1 .6M92.7 80.6l1.2-.7 1.9 1.1-1.2 .7zM101.5 99.7l1.9 1.1v.2"/>
<path d="M101.5 99.7l-1.1 .7 1.9 1.1 1.1-.7M101.5 99.7l-1.1 .7 2.3 1.4-.7 .4-2.4-1.4M103.4 98.6l1.9 1.1v.2M103.4 98.6l-1.1 .7 1.9 1.1 1.1-.7M103.4 98.6l-1.1 .7 2.3 1.4-.7 .4-2.4-1.4M105.3 97.5l2 1.1v.2M105.3 97.5l-1.1 .7 1.9 1.1 1.2-.7M105.3 99.9l-1 .6M105.3 99.9l.5 .3-1.2 .6v-.1M105.3 97.5l-1.1 .7 2.4 1.4-.8 .4-2.4-1.4M105.8 100v.2M107.3 98.8l-1.1 .6"/>
<path d="M107.3 96.4l1.9 1.1v.2M107.3 96.4l-1.2 .7 1.9 1.1 1.2-.7M107.3 98.8l.4 .3-1.1 .6v-.1M107.3 96.4l-1.2 .7 2.4 1.4-.8 .4-2.4-1.4M107.7 98.9v.2M109.2 95.3l1.9 1.1v.2M109.2 95.3l-1.2 .7 1.9 1.1 1.2-.7M109.2 97.7l-1.1 .6M109.2 97.7l.4 .3-1.1 .6v-.1M109.2 95.3l-1.2 .7 2.4 1.4-.8 .4-2.3-1.4M109.6 97.8v.2M111.1 96.6l-1.1 .6"/>
<path d="M111.1 94.2l1.9 1.1v.2M111.1 94.2l-1.2 .7 1.9 1.1 1.2-.7M111.1 96.6l.4 .3-1.1 .6v-.1M111.1 94.2l-1.2 .7 2.4 1.4-.8 .4-2.3-1.4M111.5 96.7v.2M113 93.1l1.9 1.1v.2M113 93.1l-1.2 .7 1.9 1.1 1.2-.7M113 95.5l-1 .6M113 95.5l.5 .3-1.2 .6v-.1M113 93.1l-1.2 .7 2.4 1.4-.7 .4-2.4-1.4M113.5 95.6v.2M114.9 94.4l-1 .6"/>
<path d="M114.9 92l1.9 1.1v.2M114.9 92l-1.2 .7 1.9 1.1 1.2-.7M114.9 94.4l.5 .3-1.2 .6v-.1M114.9 92l-1.2 .7 2.4 1.4-.7 .4-2.4-1.4M115.4 94.5v.2M116.8 90.9l1.9 1.1v.2M116.8 90.9l-1.2 .7 1.9 1.1 1.2-.7M116.8 93.3l-1 .6M116.8 93.3l.5 .2-1.2 .7v-.1M116.8 90.9l-1.2 .7 2.4 1.4-.7 .4-2.4-1.4M117.3 93.4v.1M118.7 92.2l-1 .6"/>
<path d="M118.7 89.8l1.9 1.1v.2M118.7 89.8l-1.2 .7 1.9 1.1 1.2-.7M118.7 92.2l.5 .2-1.2 .7v-.1M118.7 89.8l-1.2 .7 2.4 1.4-.7 .4-2.4-1.4M119.2 92.3v.1M120.6 88.7l1.9 1.1v.2M120.6 88.7l-1.2 .7 1.9 1.1 1.2-.7M120.6 91.1l.5 .2-1.2 .7v-.1M120.6 91.1l-1 .6M120.6 88.7l-1.2 .7 2.4 1.4-.7 .4-2.4-1.4M121.1 91.2v.1M122.5 90l-1 .6"/>
<path d="M122.5 90l.5 .2-1.2 .7v-.1M122.5 87.6l1.9 1.1v.2M122.5 87.6l-1.2 .7 2 1.1 1.1-.7M122.5 87.6l-1.2 .7 2.4 1.4-.7 .4-2.4-1.4M123 90.1v.1M124.4 86.5l2 1.1v.2M124.4 86.5l-1.1 .7 1.9 1.1 1.2-.7M124.4 88.9l.5 .2-1.2 .7v-.1M124.4 88.9l-1 .6M124.4 86.5l-1.1 .7 2.3 1.4-.7 .4-2.4-1.4M124.9 89v.1M126.4 87.8l-1.1 .6"/>
<path d="M126.4 87.8l.4 .2-1.2 .7v-.1M126.4 85.4l1.9 1.1v.2M126.4 85.4l-1.2 .7 1.9 1.1 1.2-.7M126.4 85.4l-1.2 .7 2.4 1.4-.8 .4-2.4-1.4M126.8 87.9v.1M128.3 84.3l1.9 1.1v.2M128.3 84.3l-1.2 .7 1.9 1.1 1.2-.7M128.3 86.7l.4 .2-1.1 .7v-.1M128.3 86.7l-1.1 .6M128.3 84.3l-1.2 .7 2.4 1.4-.8 .4-2.3-1.4M128.7 86.8v.1M130.2 85.6l-1.1 .6"/>
<path d="M130.2 85.6l.5 .2-1.2 .7v-.1M130.2 83.2l1.9 1.1v.2M130.2 83.2l-1.2 .7 1.9 1.1 1.2-.7M130.2 83.2l-1.2 .7 2.4 1.4-.7 .4-2.4-1.4M130.7 85.7v.1M132.1 82.1l1.9 1.1v.2M132.1 82.1l-1.2 .7 1.9 1.1 1.2-.7M132.1 84.5l.5 .2-1.2 .7v-.1M132.1 84.5l-1.1 .6M132.1 82.1l-1.2 .7 2.4 1.4-.7 .4-2.4-1.4M132.6 84.6v.1M134 83.4l-1.1 .5"/>
<path d="M134 83.4l.5 .2-1.2 .7v-.1M134 81l1.9 1.1v.2M134 81l-1.2 .7 1.9 1.1 1.2-.7M134 81l-1.2 .7 2.4 1.3-.7 .5-2.4-1.4M134.5 83.5v.1M135.9 82.3l.5 .2-1.2 .7v-.2M135.9 82.3l-1 .5M136.4 82.4v.1M137.8 81.2l.5 .2-1.2 .7v-.2M137.8 81.2l-1 .5M138.3 81.3v.1M82.2 100.4l1.2 .7v-.1"/>
<path d="M82.7 100.2l-.5 .2v-.1M82.7 100.2l1 .6M84.1 101.5l1.2 .7v-.1M84.6 101.3l-.5 .2v-.1M84.6 101.3l1 .6M86 102.6l1.2 .7v-.1M86.5 102.4l-.5 .2v-.1M86.5 102.4l1 .6M87.9 103.7l1.2 .7v-.1M88.4 103.5l-.5 .2v-.1M88.4 103.5l1.1 .6M88.4 101.1l-1.9 1.1v.2"/>
<path d="M88.4 101.1l1.2 .7-1.9 1.1-1.2-.7M88.4 101.1l1.2 .7-2.4 1.4 .7 .4 2.4-1.4M89.8 104.8l1.2 .7v-.1M90.3 102.2l-1.9 1.1v.2M90.3 102.2l1.2 .7-1.9 1.1-1.2-.7M90.3 104.6l1.1 .6M90.3 104.6l-.5 .2v-.1M90.3 102.2l1.2 .7-2.4 1.4 .7 .4 2.4-1.4M92.2 103.3l1.2 .7-1.9 1.1-1.2-.7M92.2 103.3l-1.9 1.1v.2M95.8 103l1.9 1.1v.2M95.8 103l-1.2 .7 1.9 1.1 1.2-.7"/>
<path d="M95.8 103l2.4 1.4 .7-.4M95.8 103l-1.2 .7 2.4 1.4-3.2 1.9-2.8-1.6 2.4-1.4-1.2-.7M97.7 104.3l.5 .3-1.2 .7v-.2M97.7 101.9l1.9 1.1v.2M97.7 101.9l-1.2 .7 1.9 1.1 1.2-.7M97.7 104.3l-1 .6M97.7 101.9l-1.2 .7 2.4 1.4M98.2 104.4v.2M99.6 103.2l-1 .6M99.6 100.8l1.9 1.1v.2M99.6 100.8l-1.2 .7 2 1.1 1.1-.7M99.6 103.2l.5 .3-1.2 .7v-.2"/>
<path d="M99.6 100.8l-1.2 .7 2.4 1.4-.7 .4-2.4-1.4M100.1 103.3v.2M101.5 102.1l-1 .6M101.5 102.1l.5 .3-1.2 .7v-.2M102 102.2v.2M103.4 101l-1 .6M103.4 101l.5 .3-1.2 .7v-.2M103.9 101.1v.2M146.7 113.6l-47.7 27.5v3.9l-23.9-13.8v-3.8l23.9 13.7M75.1 127.4l47.7-27.6 23.9 13.8v3.8l-47.7 27.6-23.9-13.8v1.7l2.7 1.6 .2-.1M77.8 134.5v-.2l1.9 1.3 .2-.1M79.7 135.6v-.2l1.9 1.3 .2-.1"/>
<path d="M81.6 136.7v-.2l1.9 1.3 .2-.1M83.5 137.8v-.2l1.3 .7v.2l.7 .4 .1-.1M85.5 138.9v-.2l1.2 .7v.2M86.7 139.6l.7 .4 .1-.1M87.4 140v-.2l1.2 .7v.2l.7 .4 .1-.1M111 139.7v-.2l-1.2 .7v.2l-.7 .4-.2-.1M112.9 138.6v-.2l-1.2 .7v.2l-.7 .4-.2-.1M114.8 137.5v-.2l-1.2 .7v.2l-.7 .4-.1-.1M116.7 136.4v-.2l-1.9 1.3-.1-.1M118.6 135.3v-.2l-1.9 1.3-.1-.1M120.5 134.2v-.2l-1.9 1.3-.1-.1M122.4 133.1v-.2l-1.9 1.3-.1-.1"/>
<path d="M124.4 132v-.2l-2 1.3-.1-.1M126.3 130.9v-.2l-1.2 .7v.2l-.7 .4-.2-.1M128.2 129.8v-.2l-1.9 1.3-.2-.1M130.1 128.7v-.2l-1.2 .7v.1l-.7 .5-.2-.1M132 127.6v-.2l-1.2 .7v.1l-.7 .5-.2-.1M133.9 126.4v-.1l-1.2 .7v.1l-.7 .5-.1-.1M135.8 125.3v-.1l-1.2 .7v.1l-.7 .4h-.1M137.7 124.2v-.1l-1.2 .7v.1l-.7 .4h-.1M139.6 123.1v-.1l-1.1 .7v.1l-.8 .4h-.1M141.5 122v-.1l-1.9 1.2h-.1M143.3 120.9h.2l3.2-1.8v-1.7l-47.7 27.6v1.6M143.5 120.9v-.1l-2 1.2h-.1"/>
<path d="M49.5 159.7h116.9M49.5 155.9h116.9v66h-116.9zM89.3 141.1v-.2l1.2 .7v.2l.7 .4 .1-.1M91.2 142.2v-.2l1.2 .7v.2l.7 .4 .1-.1M93.1 143.3v-.2l1.2 .7v.2l.7 .4 .1-.1M103.4 144.1v-.2l-1.2 .7v.2l-3.2 1.8-4-2.4v.2M105.3 143v-.2l-1.2 .7v.2l-.7 .4-.2-.1M107.2 141.9v-.2l-1.2 .7v.2l-.7 .4-.2-.1M109.1 140.8v-.2l-1.2 .7v.2l-.7 .4-.2-.1M118.7 155.9v66M134.6 159.7v3.9M150.5 159.7v3.9"/>
<path d="M49.5 171.4h116.9M49.5 167.5h116.9M49.5 163.6h116.9M49.5 175.3h116.9M49.5 179.2h116.9M109.6 163.6v58.3M134.6 179.2v3.9M150.5 179.2v3.9M49.5 183.1h116.9M49.5 194.7h116.9M49.5 190.8h116.9M49.5 186.9h116.9"/>
<path d="M49.5 198.6h116.9M134.6 194.7v3.9M150.5 194.7v3.9M49.5 214.2h116.9M49.5 206.4h116.9M49.5 210.3h116.9M49.5 218h116.9M49.5 202.5h116.9M134.6 206.4v11.6M150.5 206.4v11.6"/>
</g>
<text font-size="3.9" x="26.4" y="43.5">64-Lead Very Thin Fine Pitch Land Grid Array (JVC) - 10x5x1.0 mm Body [VFLGA]</text>
<g font-size="3.2">
<text x="28.4" y="54.7">Note:</text>
<text x="41.1" y="58.3">http://www.microchip.com/packaging</text>
<text x="41.1" y="54.7">For the most current package drawings, please see the Microchip Packaging Specification located at</text>
</g>
<g font-size="2.9">
<text x="111.3" y="158.8">Units</text>
<text x="133" y="158.8">MILLIMETERS</text>
<text x="50.4" y="166.6">Number of Terminals</text>
<text x="95.9" y="162.7">Dimension Limits</text>
<text x="113.1" y="166.6">N</text>
<text x="124" y="162.7">MIN</text>
<text x="139.2" y="162.7">NOM</text>
<text x="141" y="166.6">64</text>
<text x="155.3" y="162.7">MAX</text>
<text x="50.4" y="170.5">Pitch</text>
<text x="113.4" y="170.2">e</text>
<text x="136.4" y="170.5">0.40 BSC</text>
<text x="50.4" y="174.4">Package Center to Terminal Center (X2)</text>
<text x="50.4" y="178.3">Package Center to Terminal Center (X2)</text>
<text x="112.3" y="174.4">eD</text>
<text x="112.4" y="178.2">eE</text>
<text x="136.4" y="178.3">2.20 BSC</text>
<text x="136.4" y="174.4">4.70 BSC</text>
<text x="50.4" y="182.2">Overall Height</text>
<text x="113.2" y="182.2">A</text>
<text x="125.9" y="182.2">–</text>
<text x="141.8" y="182.2">–</text>
<text x="155.7" y="182.2">1.00</text>
<text x="50.4" y="189.9">Mold Cap Thickness</text>
<text x="50.4" y="186">Substrate Thickness</text>
<text x="112.4" y="186">A1</text>
<text x="112.4" y="189.9">A2</text>
<text x="136.5" y="189.9">0.70 REF</text>
<text x="136.5" y="186">0.19 REF</text>
<text x="50.4" y="193.8">Overall Length</text>
<text x="50.4" y="197.7">Exposed Pad Length (X2)</text>
<text x="112.3" y="197.7">D2</text>
<text x="113.1" y="193.8">D</text>
<text x="123.9" y="197.7">1.80</text>
<text x="135.6" y="193.8">10.00 BSC</text>
<text x="139.8" y="197.7">1.85</text>
<text x="155.7" y="197.7">1.90</text>
<text x="50.4" y="201.6">Package Center to Exposed Pad Center (X2)</text>
<text x="113.2" y="201.6">K</text>
<text x="136.4" y="201.6">2.50 BSC</text>
<text x="50.4" y="205.5">Overall Width</text>
<text x="50.4" y="209.4">Exposed Pad Width (X2)</text>
<text x="112.4" y="209.4">E2</text>
<text x="113.2" y="205.5">E</text>
<text x="123.9" y="209.4">1.80</text>
<text x="136.4" y="205.5">5.00 BSC</text>
<text x="139.8" y="209.4">1.85</text>
<text x="155.7" y="209.4">1.90</text>
<text x="50.4" y="213.2">Terminal Width</text>
<text x="113.4" y="213.2">b</text>
<text x="123.9" y="213.2">0.20</text>
<text x="139.8" y="213.2">0.25</text>
<text x="155.7" y="213.2">0.30</text>
<text x="50.4" y="217.1">Terminal Length</text>
<text x="50.4" y="221">Terminal Pullback</text>
<text x="112.6" y="221">L1</text>
<text x="113.4" y="217.1">L</text>
<text x="123.9" y="217.1">0.35</text>
<text x="136.5" y="221">0.10 REF</text>
<text x="139.8" y="217.1">0.40</text>
<text x="155.7" y="217.1">0.45</text>
<text x="32.9" y="227.7">Notes:</text>
<text x="32.9" y="232.3">1. Pin 1 visual index feature may vary, but must be located within the hatched area.</text>
<text x="32.9" y="235.6">2. Dimensioning and tolerancing per ASME Y14.5M</text>
<text x="42.5" y="238.9">BSC: Basic Dimension. Theoretically exact value shown without tolerances.</text>
<text x="42.5" y="242.2">REF: Reference Dimension, usually without tolerance, for information purposes only.</text>
<text x="106.5" y="251.7">Microchip Technology Drawing C04-25352 Rev A Sheet 2 of 2</text>
<text x="26.6" y="261.3">© 2022 Microchip Technology Inc.</text>
</g>
</svg>
